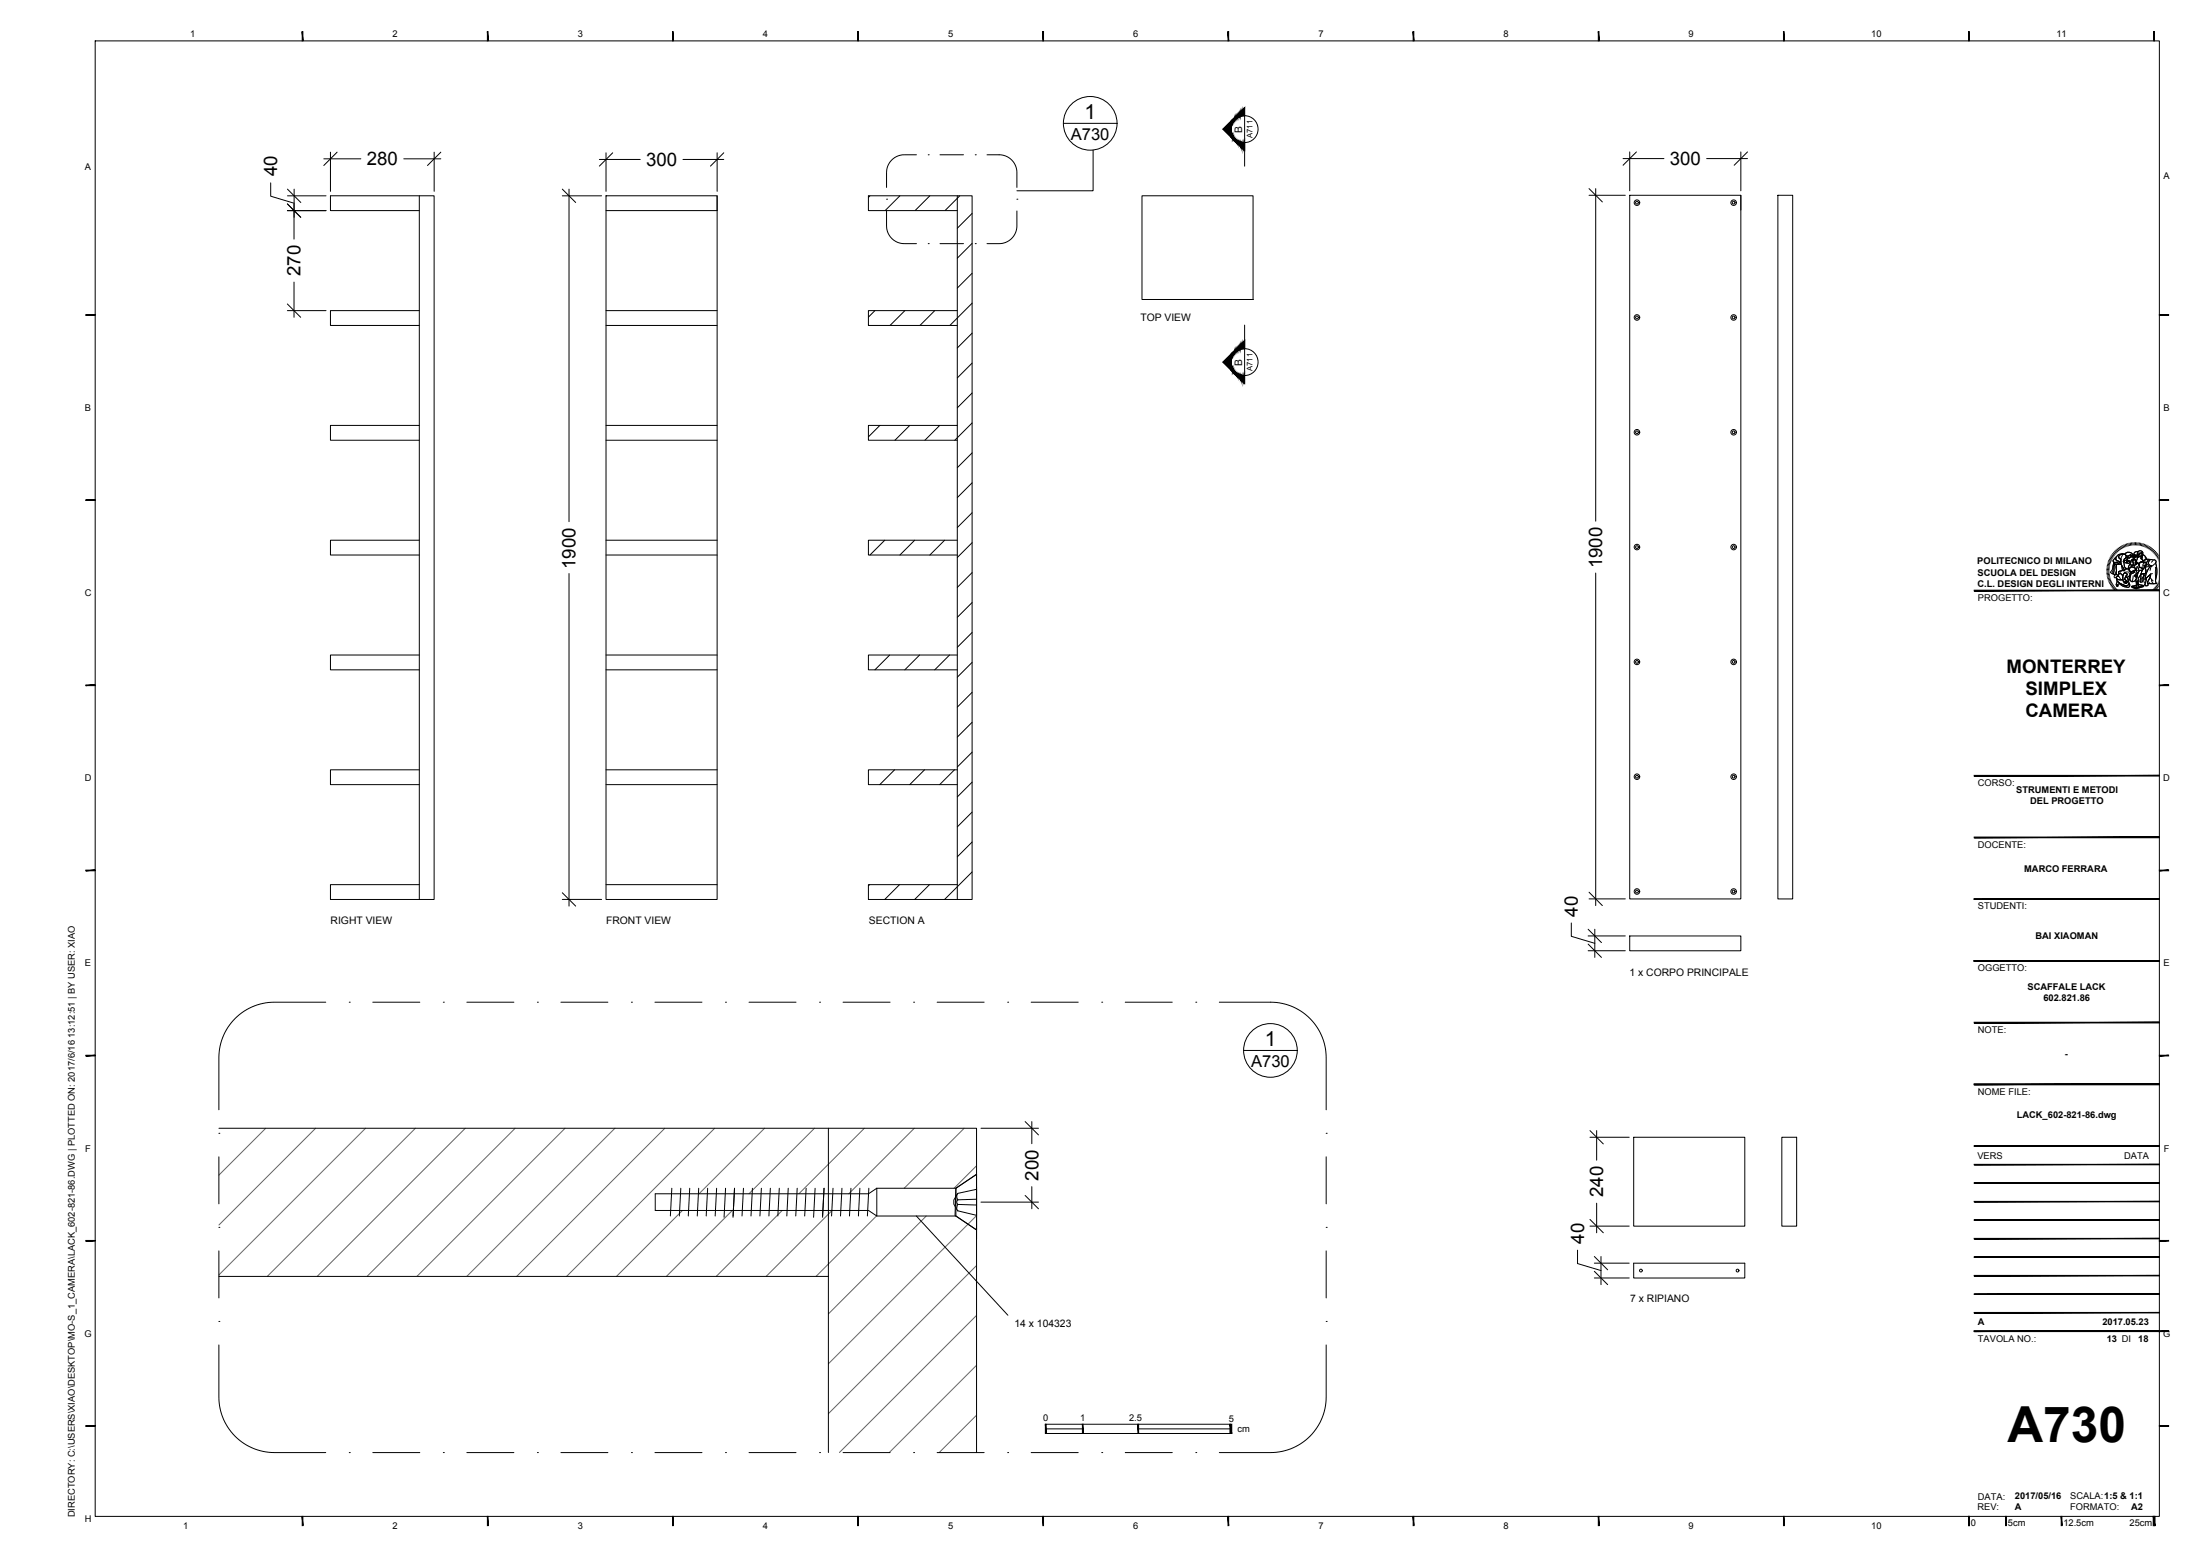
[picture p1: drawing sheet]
<svg xmlns="http://www.w3.org/2000/svg" width="594mm" height="420mm" viewBox="0 0 594 420" stroke-linecap="round" stroke-linejoin="round" font-family="sans-serif">
<!-- layer: A-ELEV-MBE -->
<g fill="none" stroke="#000" stroke-width=".27">
<path d="M113.2 56.9h-24v-4h28v190h-28v-4h24M113.2 52.9v190M163.6 52.9h30.1v190h-30.1zM193.7 52.9v4h-30.1M308.4 52.9h30v28h-30zM440.1 52.7h30v190h-30zM470.1 52.7v4M480.1 52.7h4v190h-4zM113.2 83.9h-24v4h24M163.6 83.9h30.1M163.6 87.9h30.1M113.2 114.9h-24v4h24"/>
<path d="M163.6 114.9h30.1M163.6 118.9h30.1M113.2 145.9h-24v4h24M163.6 145.9h30.1M163.6 149.9h30.1M113.2 176.9h-24v4h24M163.6 176.9h30.1M163.6 180.9h30.1M113.2 207.9h-24v4h24M163.6 207.9h30.1M163.6 211.9h30.1M163.6 238.9h30.1"/>
<path d="M440.1 252.7h30v4h-30zM441.2 307.1h30v24h-30zM481.2 307.1h4v24h-4zM441.2 341.1h30v4h-30z"/>
<circle cx="442" cy="54.7" r=".75"/>
<circle cx="442" cy="54.7" r=".38"/>
<circle cx="468.1" cy="54.7" r=".75"/>
<circle cx="468.1" cy="54.7" r=".38"/>
<circle cx="442" cy="85.7" r=".75"/>
<circle cx="442" cy="85.7" r=".38"/>
<circle cx="468.1" cy="85.7" r=".75"/>
<circle cx="468.1" cy="85.7" r=".38"/>
<circle cx="442" cy="116.7" r=".75"/>
<circle cx="442" cy="116.7" r=".38"/>
<circle cx="468.1" cy="116.7" r=".75"/>
<circle cx="468.1" cy="116.7" r=".38"/>
<circle cx="442" cy="147.7" r=".75"/>
<circle cx="442" cy="147.7" r=".38"/>
<circle cx="468.1" cy="147.7" r=".75"/>
<circle cx="468.1" cy="147.7" r=".38"/>
<circle cx="442" cy="178.7" r=".75"/>
<circle cx="442" cy="178.7" r=".38"/>
<circle cx="468.1" cy="178.7" r=".75"/>
<circle cx="468.1" cy="178.7" r=".38"/>
<circle cx="442" cy="209.7" r=".75"/>
<circle cx="442" cy="209.7" r=".38"/>
<circle cx="468.1" cy="209.7" r=".75"/>
<circle cx="468.1" cy="209.7" r=".38"/>
<circle cx="442" cy="240.7" r=".75"/>
<circle cx="442" cy="240.7" r=".38"/>
<circle cx="468.1" cy="240.7" r=".75"/>
<circle cx="468.1" cy="240.7" r=".38"/>
<circle cx="443.1" cy="343.1" r=".38"/>
<circle cx="469.2" cy="343.1" r=".38"/>
</g>
<!-- layer: A-SECT-MCUT -->
<g fill="none" stroke="#000" stroke-width=".27">
<path d="M234.9 52.9l-.4 .4M243 52.9l-4 4M251.1 52.9l-4 4M258.5 56.9h-24v-4h28v190h-28v-4h24M258.5 52.9v190M259.2 52.9l-4 4M262.5 57.6l-4 4M262.5 65.7l-4 4M262.5 73.8l-4 4M236.3 83.9l-1.8 1.7M244.3 83.9l-4 4M252.4 83.9l-4 4"/>
<path d="M258.5 83.9h-24v4h24M262.5 81.9l-6 6M262.5 90l-4 4M262.5 98l-4 4M237.6 114.9l-3.1 3.1M245.7 114.9l-4 4M253.8 114.9l-4 4M258.5 114.9h-24v4h24M262.5 114.2l-4.7 4.7M262.5 106.1l-4 4M262.5 122.3l-4 4M262.5 130.4l-4 4"/>
<path d="M262.5 138.5l-4 4M238.9 145.9l-4 4M247 145.9l-4 4M255.1 145.9l-4 4M258.5 145.9h-24v4h24M262.5 146.5l-4 4M262.5 154.6l-4 4M240.2 176.9l-4 4M248.3 176.9l-4 4M256.4 176.9l-4 4M258.5 176.9h-24v4h24M262.5 162.7l-4 4"/>
<path d="M262.5 170.8l-4 4M262.5 178.9l-4 4M262.5 186.9l-4 4M262.5 195l-4 4M241.6 207.9l-4 4M249.7 207.9l-4 4M257.7 207.9l-4 4M258.5 207.9h-24v4h24M262.5 203.1l-4 4M262.5 211.2l-4 4M262.5 219.3l-4 4M234.8 238.9l-.3 .3"/>
<path d="M242.9 238.9l-4 4M251 238.9l-4 4M262.5 235.4l-7.4 7.5M262.5 227.4l-4 4M263.7 317.1l-5.6 3.8-.2 7.3 5.8 3.9M263.7 320.4v14.3"/>
</g>
<!-- layer: A-DETL-MCUT -->
<g fill="none" stroke="#636466" stroke-width=".27">
<path d="M71.8 304.7l-12.7 12.6M85.2 304.7l-26.1 26.1M98.7 304.7l-39.6 39.6M112.2 304.7l-40 40M125.6 304.7l-40 40M139.1 304.7l-40 40M152.6 304.7l-40 40M166.1 304.7l-40 40M179.5 304.7l-40 40M193 304.7l-40 40M206.5 304.7l-17.7 17.7M219.9 304.7l-17.7 17.7"/>
<path d="M233.4 304.7l-17.7 17.7M246.9 304.7l-17.7 17.7M260.4 304.7l-16.2 16.2M263.7 314.8l-6.1 6.1M184.3 326.9l-17.8 17.8M197.7 326.9l-17.8 17.8M211.2 326.9l-17.8 17.8M224.7 326.9l-17.8 17.8M236.8 328.2l-16.4 16.5M250.1 328.4l-26.4 26.4M263.7 328.3l-40 40M263.7 341.7l-40 40"/>
<path d="M263.7 355.2l-37 37M263.7 368.7l-23.6 23.5M263.7 382.1l-10.1 10.1"/>
</g>
<path d="M59.1 304.7h204.6v87.5M223.7 304.7v87.5M59.1 344.7h164.6" fill="none" stroke="#000" stroke-width=".27"/>
<!-- layer: A-SECT-MCUT1 -->
<g fill="none" stroke="#000" stroke-width=".27">
<path d="M176.9 322.4h57.6l2.3-1.5v7.5l-2.3-1.5h-57.6zM181.4 320.9l-.4 7.5M183.8 320.9l-.4 7.5M186.3 320.9l-.4 7.5M188.7 320.9l-.4 7.5M191.1 320.9l-.4 7.5M193.5 320.9l-.4 7.5M195.9 320.9l-.4 7.8M198.3 320.9l-.4 7.8M200.8 320.9l-.4 7.5M203.2 320.9l-.4 7.5M205.6 320.9l-.4 7.5"/>
<path d="M208 320.9l-.4 7.5M210.4 320.9l-.4 7.5M212.8 320.9l-.3 7.5M215.3 320.9l-.4 7.5M217.7 320.9l-.4 7.5M220.1 320.9l-.4 7.8M222.5 320.9l-.4 7.8M224.9 320.9l-.3 7.5M227.4 320.9l-.4 7.5M229.8 320.9l-.4 7.5M232.2 320.9l-.4 7.5M234.6 320.9l-.4 7.5"/>
<path d="M236.8 320.9h21.3M236.8 328.4h21.3M258.1 320.9l5.6-3.8v15l-5.6-3.7M258.1 320.9v7.5M258.5 322.4a1.53 1.53 0 0 0 .2 1.6l-.3 .6 .3 .6-.3 .7v.7M258.5 326.8l.2 .1M258.6 322.3l5.1-1.2v7.1l-5.1-1.3-1-1.8v-1.1zM258.7 325.2l5 .2M263.7 323.8l-5 .2"/>
</g>
<!-- layer: G-ANNO-LOGO -->
<g fill="none" stroke="#000" stroke-width=".27">
<path d="M568.9 154.1h.6M568.9 153.8h.7M568.9 153.4l.7 .1M568.9 153.1l.7 .1M569 152.7l.7 .1M569.1 152.4l.6 .1M569.2 152l.6 .2M569.3 151.7l.6 .2M569.4 151.3l.6 .3M569.5 151l.7 .3M569.6 154.5h-.7M569.6 154.8h-.7"/>
<path d="M569.6 155.1l-.7 .1M569.7 155.4l-.7 .2M569.7 150.7l.6 .3M569.7 155.7l-.6 .2M569.8 156.1l-.6 .1M569.9 150.4l.6 .3M569.9 156.4l-.6 .2M570 156.7l-.6 .2M570 150.1l.6 .3M570.1 157l-.6 .3M570.2 149.8l.6 .4M570.3 157.3l-.6 .3"/>
<path d="M570.4 157.6l-.6 .3M570.5 149.5l.5 .4M570.6 157.8l-.6 .4M570.7 149.2l.5 .5M570.8 151.8h.6a.83 .83 0 0 0 1.3-.1l.1 .6-.9 .1a.79 .79 0 0 1-1.2-.5zM570.8 151.8v.4M570.8 158.1l-.6 .4M570.9 148.9l.5 .5M570.9 152.3l-.2 .4-.1 1.4-.4 .7 .4 .2M571 158.4l-.6 .4M571.1 150.7l.3-.2v.3a.81 .81 0 0 0 .9 .8l.3 .1-.1 .2a.74 .74 0 0 1-1.1-.1l-.3 .1a.5 .5 0 0 1-.5-.4 .5 .5 0 0 1 .3-.6zM571.2 148.7l.4 .5"/>
<path d="M571.2 158.6l-.6 .5M571.2 152.3l.4 .1-.2 .6v2.1l-.1 .1a.43 .43 0 0 1-.6-.2 .43 .43 0 0 1 .1-.6l.1-1.4zM571.2 152.3l-.3 .6-.1 1.5-.2 .6 .7 .2M571.4 150.5l-.6 .6a.44 .44 0 0 0-.2 .5 .44 .44 0 0 0 .5 .3h.6a.65 .65 0 0 0 1-.2M571.4 158.9l-.5 .4M571.4 148.4l.5 .6M571.4 155.9h.1a1.22 1.22 0 0 0 1.7 .5M571.5 150.2l.6-.5 1.3-.1a.99 .99 0 0 0-1.2 1l.5 .3v.8l-.5-.1a.75 .75 0 0 1-.8-.8zM571.6 156.3l.1 .5 .7 .7 1.9 .9M571.6 156.2l.6 .3 1-.1 .1 .5 .3 .3v.2l.2-.2 .3 .4-.1-.6 .3 .5-.2-.5 .4 .1-.8-.7 .3-.7 .4 .2 .3 1a.88 .88 0 0 1-.2 1.2 .88 .88 0 0 1-1.2-.2l-1.5-1zM571.6 159.1l-.5 .5M571.6 152.4l1.2-.1 .6 1.2-.1 .5-.3 .1a.6 .6 0 0 0-.8 .7l.1 .1-.4 .5a.56 .56 0 0 1-.5-.9v-1.7z"/>
<path d="M571.6 152.4l-.2 .6 .1 2.1M571.7 148.2l.4 .5M571.7 156.9v.2a.84 .84 0 0 0 0 1.2l.3-.2-.2-.1a.5 .5 0 0 1 .4-.4 .5 .5 0 0 1 .5 .3l.9 .5a1.04 1.04 0 0 0 1.5-.1l-.2-.8M571.7 156.9l1.6 1a1.01 1.01 0 0 0 1.6-.4 .65 .65 0 0 1 .1 1 .65 .65 0 0 1-1 0l-1.3-.6a.45 .45 0 0 0-.5-.3 .45 .45 0 0 0-.3 .5v.2h-.2a.83 .83 0 0 1 0-1.2zM571.8 159.3l-.4 .5M571.9 155.4a.5 .5 0 0 0-.8-.2 .5 .5 0 0 0 .1 .8 .72 .72 0 0 1 .7-.4 .72 .72 0 0 1 .7 .6M572 148l.4 .5M572.1 159.5l-.4 .6M572.1 155l.5-.2 .1 .1a.73 .73 0 0 1 .5 1v.5a1.19 1.19 0 0 1-1.7-.5l.6-.2-.2-.3zM572.2 154.4l1.1-.4 .3 .1 .3-.4 .4-.1 .6 .2 .4 .5a1.02 1.02 0 0 1-.1 1.1 1.02 1.02 0 0 1-1 .4l-.1-.3a.47 .47 0 0 0 .1-.8 .47 .47 0 0 0-.8 .3l-.1 .4-.7-.6a.29 .29 0 0 1-.5 0 .29 .29 0 0 1 .1-.4zM572.3 147.8l.4 .6M572.4 159.7l-.5 .6"/>
<path d="M572.4 149.9l.8-.3a.73 .73 0 0 1 .9 .5 .73 .73 0 0 1-.5 .9l-.2 .6 .1 .3a1.43 1.43 0 0 0 .6 1.5l.2 .2-.4 .1-.2 .4a.39 .39 0 0 1-.4-.2 .39 .39 0 0 1 0-.5l-.5-1.1-.1-1.3a.62 .62 0 0 1-.5-.4 .62 .62 0 0 1 .2-.7zM572.5 154.7l.7 .7M572.5 154.8l-.5 .4 .1 .5M572.6 147.6l.3 .6M572.6 159.9l-.4 .6M572.8 152.3l-2-.1-.3 .5-.1 1.1-.5 .7 .3 .3M572.9 147.4l.3 .6M572.9 152.7l.2 1.3M573.1 149.9l-.3 .8-.1 1.1 .6 1.5a.55 .55 0 0 0 .3 .8l.2-.4 .5-.2a1.05 1.05 0 0 1-.7-1.4 .95 .95 0 0 1 .3-1.3 .83 .83 0 0 0-.1-1.1 .83 .83 0 0 0-1-.1l-.8 .2-.5 .5-.2 .5a.83 .83 0 0 0 1 .8l.3 .1M573.2 147.3l.3 .6M573.3 154l-.3 .1a.61 .61 0 0 0-.9 .7l.2 .1M573.4 149.6a1.01 1.01 0 0 0-1.2 1l.5 .3"/>
<path d="M573.5 147.1l.3 .6M573.6 154.7a.47 .47 0 0 1 .7 .2 .47 .47 0 0 1-.2 .6l-.4 .9 .8 .7-.4-.1 .2 .5-.3-.5v.6l-.2-.4-.2 .2v-.2l-.3-.6v-1.2zM573.6 154.7a.47 .47 0 0 1 .7 .2 .47 .47 0 0 1-.2 .6l-.4 .9 .8 .8-.4-.2 .1 .5-.2-.5v.6l-.2-.4-.2 .2v-.2l-.3-.6-.1-1.1zM573.7 151.5l.7-.3 .3 .2-.4 .2 .2 .4a.61 .61 0 0 1-.8-.5zM573.7 150.9l.9-.3-.1 .5-1.1 .5zM573.7 151.5a.57 .57 0 0 0 .8 .5M573.8 149.7l.7-.6 1.1 .2a.3 .3 0 0 1 .3 .5 .3 .3 0 0 1-.5 0l-.1-.1-.6 .5-.6-.2M573.9 147l.2 .6M574 149.4l1-.3 .7 .4a.23 .23 0 0 1 .2 .3 .23 .23 0 0 1-.3 .1l-.3-.2-.5 .5h-.4l-.6-.5zM574.1 150l.7 .2 .5-.5 .3 .2-.2 .6-.4 .2-.4-.2-.6 .2zM574.2 146.9l.2 .6M574.3 153.6l.6 .2 .4 .6a.77 .77 0 0 1-.3 1.1"/>
<path d="M574.4 151.5h.9l-.3 .1a.37 .37 0 0 1-.3 .5 .37 .37 0 0 1-.4-.4zM574.4 155.9l.3 1a.8 .8 0 0 1 .1 .9 .8 .8 0 0 1-.9 .3M574.4 151.2l.3 .2M574.5 150.9v.2l-1.1 .5M574.5 154.4l-.7 .2M574.5 146.8l.2 .6M574.6 150.6l-.3 .5M574.7 154.1l.7 .5M574.8 151.5a.33 .33 0 0 0-.4 .3 .33 .33 0 0 0 .4 .3 .33 .33 0 0 0 .2-.5l.3-.1-.7 .1M574.8 154.6a.7 .7 0 0 1 .2 .9 .7 .7 0 0 1-1 .2M574.9 153.8l.2-.4a.9 .9 0 0 1 1.2-.1l.3 .3a.26 .26 0 0 1 .1 .4 .26 .26 0 0 1-.4 0l-1 .4 .6 .4 .5-.3 .1-.4a.43 .43 0 0 0 .2-.4 .43 .43 0 0 0-.3-.4l-1-.2-.5 .7-.2-.1v-.5l.5-.8 .2 .2h1.1l.5-.4v-.3l.6 .2 .1 1a.8 .8 0 0 0-.1 1.1l-.3 .5-.4 .1-.2 .6h-.3l.3 .3 .2-.1v.4l.2-.3-.4 1.1a.97 .97 0 0 1-1.4 0l-.4-.4 .3-.6 .2-1.1M574.9 146.7l.1 .6"/>
<path d="M574.9 153.5l.6-.4h.6l.5 .4a.3 .3 0 0 1 .1 .5 .3 .3 0 0 1-.4 0l-.3 .2a.51 .51 0 0 1-.6 .3 .51 .51 0 0 1-.4-.5zM574.9 156.4l.8 .7M575.1 150.5l.1 .1M575.2 150.1l.2 .1M575.2 152.4a1.23 1.23 0 0 0-.5 1.3M575.2 155.8l.1 .9M575.2 146.6l.2 .7M575.3 150.1l-.1 .1M575.3 154.4l.8-.3a.21 .21 0 0 1 .4-.1 .21 .21 0 0 1-.1 .4l-.5 .4-.5-.2zM575.3 155.2l-.2 1-.4 .4M575.5 154.6h-.1M575.6 150.3l.8-.2a.31 .31 0 0 1 .1 .6 .31 .31 0 0 1-.5-.2z"/>
<path d="M575.6 146.6l.1 .6M575.6 149.9l-.2 .6-.4 .2-.4-.2-.6 .2M575.6 151.2l.9-.2 .5 1a.23 .23 0 0 1-.1 .3 .23 .23 0 0 1-.3-.2 .23 .23 0 0 1 .2-.2l-.2-.7a.44 .44 0 0 0-.7-.1 .44 .44 0 0 0 .1 .7l.1 .4a.41 .41 0 0 1-.5 .4 .41 .41 0 0 1-.3-.5zM575.7 158.3l2-.4 1.2 .2-2.1 .6zM575.7 158.3l1.1 .4v.3l-1.1-.4zM576 146.5v.7M576 151.1l.6 .1 .2 .5a.64 .64 0 0 1-.1 .7 .64 .64 0 0 1-.7 .2l-.2-1.2zM576 150.1l.1-.2a.53 .53 0 0 1 .8 .4l-.3 .1M576 154.6h.1M576 155.5l-.3 1.6 1.1-.2M576 149.9h.1a.52 .52 0 0 1 .5 0 .52 .52 0 0 1 .3 .4l-.3 .1-.2-.3h-.4zM576.1 154.2l.2 .1"/>
<path d="M576.1 154.5l.1 .1M576.2 154.3h-.1M576.2 151.3h.1M576.3 151.3l-.2 .1M576.3 146.5v.7M576.4 150.2l-.4-.1-.4 .2 .3 .1a.38 .38 0 0 0 .3 .2 .38 .38 0 0 0 .4-.3l-.2-.2v.2M576.4 155.3l.3 .1 .2-.6 .4-.1-.4 1.3v-.4h-.3zM576.4 152.6v.7M576.5 154.1l-.2 .5a.51 .51 0 0 1-.8-.1M576.5 151.1l.2 .3-.1 .1M576.6 151.3a.43 .43 0 0 0-.6-.2 .43 .43 0 0 0 0 .7 .5 .5 0 0 1-.1 .8 .5 .5 0 0 1-.7-.4l.4-1 .7-.3 .6 .5 .2 .8a.23 .23 0 0 1-.3 .1 .23 .23 0 0 1-.2-.3M576.7 146.5v.7"/>
<path d="M576.7 151.6l-.2 .1M576.7 151.5a.41 .41 0 0 1 0 .5 .41 .41 0 0 1-.6 0l-.1-.1M576.7 152.3l-.2 .3h-.5M576.8 158.7l2.1-.6v.3l-2.1 .6zM576.8 158.7v.3M576.9 150.3h.1l.1 .5-.2 .7M576.9 154.8h.1M576.9 155.5l-.1 .5 .3-.3M577 149.9l.1 .4M577 151.9l-.1-.5a.89 .89 0 0 0 0-1.1l-.3-.4a.46 .46 0 0 1-.4-.6 .46 .46 0 0 1 .7-.3 .28 .28 0 0 1 .4 0 .28 .28 0 0 1-.1 .4v1.1l.2-.1 .1-.4a.41 .41 0 0 0 .3 .3 .41 .41 0 0 0 .4-.1l-.1 .6 .3-.1 .3 .7-1.1 .7M577 146.5v.7M577.1 155.2l-.2 .3v-.2"/>
<path d="M577.1 152.9l-.2 1.4M577.1 152.1l.5 .3M577.1 157l.2-.1 .2 1-.3-.5-.3 .6zM577.2 154.1l-.3 .3v.5M577.3 154.7l-.4 .1-.2 .6h-.3l.3 .3 .2-.1M577.3 153l-.4 .8M577.4 146.6l-.1 .6M577.4 149l.7-.3 .4 .2 .2 .4-.1 .7-.4 .9v-.7l.3-.5a.28 .28 0 0 0-.1-.3 .28 .28 0 0 0-.4 0 .78 .78 0 0 0-.6 1.1h-.2l-.1-.7zM577.4 149h-.5a.62 .62 0 0 0-.6 .7M577.5 150l.2 .3 .5-.1M577.5 148.9l.6-.2 .5 .5v.8l-.4 .9 .2-1.3a.27 .27 0 0 0-.1-.3 .27 .27 0 0 0-.3 .1l-.3 .1-.3 .9-.2 .1-.1-.8zM577.6 152.1l.2-.1a.98 .98 0 0 1 1.2-.2 .63 .63 0 0 1 .8 .4 .63 .63 0 0 1-.5 .8 .88 .88 0 0 1-.8 .5 .88 .88 0 0 1-.7-.5z"/>
<path d="M577.6 149.7l.3 .1M577.7 154l.8-.1-.7 1.6a1.5 1.5 0 0 0-.4 1.5h-.3l-.2 .5-.2-.9zM577.7 154.1l-1 2.6 .2 .8 .4-.6 .2 1.3-.3-.8-.4 1 .1-.9M577.7 149.4h.3a.3 .3 0 0 1 .4 0 .3 .3 0 0 1 .1 .3l-.3 .5a.39 .39 0 0 1-.4 .1 .39 .39 0 0 1-.3-.3zM577.7 150.2h.1M577.7 153.1a.62 .62 0 0 0 0 1l.9-.2 .4-.6M577.7 146.6l-.1 .7M577.8 149.8h-.1M577.8 150.1h.1M578.1 146.7l-.2 .6M578.1 149.9l.2 .1M578.2 149.9v.1"/>
<path d="M578.2 155l.7-.1-.5 1.4 .2 .7-.3 .2-.4-.2zM578.4 150.7l.3 .7M578.4 153.2h.1M578.4 146.7l-.1 .7M578.4 151.6h.1a2.24 2.24 0 0 1 1.8-.5l-.7 .9zM578.5 153.9l-.7 1.6a1.52 1.52 0 0 0-.4 1.5M578.6 153.1l-.3 .1M578.6 149.7l.6 .4 .6 .9-.6 .2a.52 .52 0 0 1-.6 .1 .52 .52 0 0 1-.2-.6zM578.6 149.7l.7 .5 .2 .5M578.6 153.4l-.1 .1M578.8 146.8l-.2 .7M578.9 158.1v.3l-2.1 .6-1.1-.4v-.3l1.1 .4 2.1-.6a6.2 6.2 0 0 0-3.2 .2"/>
<path d="M579.1 146.9l-.2 .7M579.2 152.8l-.1 .4M579.2 153l.3 .1-.1 .7a.69 .69 0 0 1-.3 1.1l-1 .1 .4-1.1zM579.2 151.8l.3 .1 .2 .3M579.2 150.6l.6 .4M579.3 154.9h-.4a.73 .73 0 0 0-.7 .3 .73 .73 0 0 0-.1 .8l-.2 1 .5 .2 .2-.2-.2-.7 .5-1.4M579.3 156.3l-.1 .2 .3 .2M579.4 147.1l-.2 .6M579.5 153.1l-.1 1.2-.2 1a1.88 1.88 0 0 0-.1 2.1l.2 .1M579.6 156l1.1-1-.5 1.6a1.3 1.3 0 0 0-.2 1.4l-.1 .1a.45 .45 0 0 1-.7 0 .45 .45 0 0 1 .1-.7zM579.7 152a1.04 1.04 0 0 1 .6-.9 1.04 1.04 0 0 1 1 .1 .56 .56 0 0 1 .8 .2 .56 .56 0 0 1-.2 .8l-.3 .3a1.09 1.09 0 0 1-1.9-.3M579.7 152.2l-.5 .6a.63 .63 0 0 1-.3 .7 .63 .63 0 0 1-.7-.1l-.2-.2a.78 .78 0 0 1-.1-1.2l.5-.2a.33 .33 0 0 1 .5 .2 .33 .33 0 0 1-.2 .4v.2a.22 .22 0 0 0 .2 .3 .22 .22 0 0 0 .2-.2l.2-.4-.1-.5-.6-.2-.7 .2-.4 .5 .1 .3"/>
<path d="M579.7 153.8l.1 .6M579.8 147.2l-.3 .6M580.1 147.4l-.3 .6M580.2 153l-.9 .1M580.2 157.2l.6 .4M580.4 147.6l-.3 .5M580.4 151a2.63 2.63 0 0 0-2 .6M580.6 159.9l.4 .5M580.6 156l.8 .9M580.6 153a6.7 6.7 0 0 0-1.4 3.4l1.5-1.3 .5-.2M580.7 151.1a.92 .92 0 0 0-.5 1 .92 .92 0 0 0 .9 .7M580.7 151.1l.5 .1a.62 .62 0 0 1 .7 .1 .62 .62 0 0 1 .2 .7l.2 1.1a8.1 8.1 0 0 1-.2 3.7l.3 .8h-2a.45 .45 0 0 1-.6-.3 .45 .45 0 0 1 .3-.6l.6-1.7-1.5 1.4a6 6 0 0 1 1.5-3.4l.4-.2a.93 .93 0 0 1-.9-.7 .93 .93 0 0 1 .5-1z"/>
<path d="M580.7 147.7l-.4 .6M580.8 155l-.6 1.6a1.3 1.3 0 0 0-.2 1.4v.1a.47 .47 0 0 1-.7 0 .47 .47 0 0 1 0-.7l.3-1.4M580.8 159.7l.4 .5M580.9 153l-.3 1M581 156.4l.1 .8 .6 .4M581 147.9l-.4 .6M581.1 159.5l.4 .5M581.3 151.5l-.3 .3M581.3 148.2l-.4 .5M581.3 159.2l.5 .5M581.6 159l.4 .5M581.6 148.4l-.5 .5"/>
<path d="M581.8 158.8l.5 .4M581.8 148.6l-.4 .5M582 158.5l.5 .4M582 153.1l.1 3.4M582.1 148.9l-.5 .4M582.1 152a9.5 9.5 0 0 1 0 5l.3 .6-2.5-.1M582.2 158.3l.5 .4M582.3 149.1l-.5 .5M582.4 158l.5 .4M582.5 157.7l.6 .4M582.5 149.4l-.5 .4M582.7 157.4l.6 .3"/>
<path d="M582.8 149.7l-.6 .4M582.8 157.1l.7 .3M583 150l-.6 .4M583 156.8l.6 .3M583.1 156.5l.6 .3M583.1 150.3l-.5 .3M583.2 156.2l.6 .2M583.3 155.9l.6 .2M583.3 150.6l-.6 .3M583.4 155.6l.6 .1M583.4 155.3l.7 .1M583.5 155h.6"/>
<path d="M583.5 150.9l-.6 .3M583.5 154.6l.7 .1M583.5 154.4h.7M583.6 151.3l-.6 .2M583.8 151.6l-.7 .2M583.9 151.9l-.7 .2M584 152.3l-.7 .1M584 152.6l-.6 .2M584.1 153l-.7 .1M584.1 153.3l-.6 .1M584.2 153.7h-.7M584.2 154l-.7 .1"/>
<path d="M572.9 160.1l-.4 .6M573.2 160.3l-.4 .6M573.5 160.4l-.3 .6M573.8 160.6l-.3 .6M574.1 160.7l-.3 .6M574.4 160.8l-.2 .6M574.7 160.9l-.2 .6M575 161l-.2 .6M575.3 161l-.1 .7M575.6 161.1l-.1 .7M576 161.1l-.1 .7M576.3 161.1l-.1 .7"/>
<path d="M576.6 161.1v.7M576.9 161.1l.1 .7M577.3 161.1v.7M577.6 161.1l.1 .6M577.9 161l.1 .7M578.2 160.9l.2 .7M578.5 160.8l.2 .7M578.8 160.8l.3 .6M579.1 160.6l.3 .7M579.4 160.5l.3 .6M579.7 160.4l.3 .6M580 160.2l.4 .6"/>
<path d="M580.3 160l.4 .6"/>
</g>
<!-- layer: G-ANNO-TTLB -->
<g fill="#fff" stroke="#fff" stroke-width=".27">
<path d="M558.1 159.5l30.8 4.3-5.8-4.3zM558.1 159.5l30.8 4.3h-30.8z"/>
<path d="M583.1 144.9h5.8l-5.8 14.6zM588.9 144.9l-5.8 14.6 5.8 4.3z"/>
</g>
<path d="M558.1 159.5h25v-14.6h5.8v18.9h-30.8z" fill="none" stroke="#fff" stroke-width=".27"/>
<g fill="#000" stroke="#000" stroke-width=".27">
<path d="M81.6 8.5l.2 2.5v-2.5zM81.6 8.5l.2 2.5h-.2z"/>
<path d="M131.6 8.5l.2 2.5v-2.5zM131.6 8.5l.2 2.5h-.2z"/>
<path d="M181.6 8.5l.2 2.5v-2.5zM181.6 8.5l.2 2.5h-.2z"/>
<path d="M231.6 8.5l.2 2.5v-2.5zM231.6 8.5l.2 2.5h-.2z"/>
<path d="M281.6 8.5l.2 2.5v-2.5zM281.6 8.5l.2 2.5h-.2z"/>
<path d="M331.6 8.5l.2 2.5v-2.5zM331.6 8.5l.2 2.5h-.2z"/>
<path d="M381.6 8.5l.2 2.5v-2.5zM381.6 8.5l.2 2.5h-.2z"/>
<path d="M431.6 8.5l.2 2.5v-2.5zM431.6 8.5l.2 2.5h-.2z"/>
<path d="M481.6 8.5l.2 2.5v-2.5zM481.6 8.5l.2 2.5h-.2z"/>
<path d="M531.6 8.5l.2 2.5v-2.5zM531.6 8.5l.2 2.5h-.2z"/>
<path d="M581.6 8.5l.2 2.5v-2.5zM581.6 8.5l.2 2.5h-.2z"/>
<path d="M23.2 85.1h2.5v-.1zM23.2 85h2.5l-2.5 .1z"/>
<path d="M583.1 85.1h2.5v-.1zM583.1 85h2.5l-2.5 .1z"/>
<path d="M23.2 135.1h2.5v-.1zM23.2 135h2.5l-2.5 .1z"/>
<path d="M583.1 135.1h2.5v-.1zM583.1 135h2.5l-2.5 .1z"/>
<path d="M533.1 159.5h50v-.1zM533.1 159.4h50l-50 .1z"/>
<path d="M23.2 185.1h2.5v-.1zM23.2 185h2.5l-2.5 .1z"/>
<path d="M583.1 185.1h2.5v-.1zM583.1 185h2.5l-2.5 .1z"/>
<path d="M533.1 209.6h50v-.2zM533.1 209.4h50l-50 .2z"/>
<path d="M23.2 235.1h2.5v-.1zM23.2 235h2.5l-2.5 .1z"/>
<path d="M533.1 226.2h50v-.2zM533.1 226h50l-50 .2z"/>
<path d="M583.1 235.1h2.5v-.1zM583.1 235h2.5l-2.5 .1z"/>
<path d="M533.1 242.7v.2l50-.2zM533.1 242.9l50-.2v.2z"/>
<path d="M533.1 259.4v.1l50-.1zM533.1 259.5l50-.1v.1z"/>
<path d="M533.1 259.4v.1l50-.1zM533.1 259.5l50-.1v.1z"/>
<path d="M533.1 259.4v.1l50-.1zM533.1 259.5l50-.1v.1z"/>
<path d="M533.1 259.4v.1l50-.1zM533.1 259.5l50-.1v.1z"/>
<path d="M533.1 242.9h50v-.2zM533.1 242.7h50l-50 .2z"/>
<path d="M533.1 276v.2l50-.2zM533.1 276.2l50-.2v.2z"/>
<path d="M23.2 285.1h2.5v-.2zM23.2 284.9h2.5l-2.5 .2z"/>
<path d="M533.1 292.7v.2l50-.2zM533.1 292.9l50-.2v.2z"/>
<path d="M533.1 292.7v.2l50-.2zM533.1 292.9l50-.2v.2z"/>
<path d="M583.1 285.1h2.5v-.2zM583.1 284.9h2.5l-2.5 .2z"/>
<path d="M533.1 319.4h50zM533.1 319.5l50-.1z"/>
<path d="M533.1 314.4h50zM533.1 314.5l50-.1z"/>
<path d="M533.1 309.4v.1l50-.1zM533.1 309.5l50-.1v.1z"/>
<path d="M23.2 335.1h2.5v-.1zM23.2 335h2.5l-2.5 .1z"/>
<path d="M533.1 339.4h50zM533.1 339.5l50-.1z"/>
<path d="M533.1 334.4h50zM533.1 334.5l50-.1z"/>
<path d="M533.1 329.4h50zM533.1 329.5l50-.1z"/>
<path d="M533.1 324.4h50zM533.1 324.5l50-.1z"/>
<path d="M583.1 335.1h2.5v-.1zM583.1 335h2.5l-2.5 .1z"/>
<path d="M533.1 359.4v.2l50-.2zM533.1 359.6l50-.2v.2z"/>
<path d="M533.1 359.4v.2l50-.2zM533.1 359.6l50-.2v.2z"/>
<path d="M533.1 354.4h50zM533.1 354.5l50-.1z"/>
<path d="M533.1 349.4h50zM533.1 349.5l50-.1z"/>
<path d="M533.1 344.4h50zM533.1 344.5l50-.1z"/>
<path d="M583.1 359.6h2.5v-.2zM583.1 359.4h2.5l-2.5 .2z"/>
<path d="M583.1 359.6h2.5v-.2zM583.1 359.4h2.5l-2.5 .2z"/>
<path d="M23.2 385.1h2.5v-.1zM23.2 385h2.5l-2.5 .1z"/>
<path d="M282.3 384.6v2.5h.2zM282.3 384.6h.2v2.5z"/>
<path d="M292.3 384.6l.2 2.5v-2.5zM292.3 384.6l.2 2.5h-.2z"/>
<path d="M307.3 384.6l.2 2.5v-2.5zM307.3 384.6l.2 2.5h-.2z"/>
<path d="M332.1 384.6l.5 2.5v-2.5zM332.1 384.6l.5 2.5h-.5z"/>
<path d="M583.1 385.1h2.5v-.1zM583.1 385h2.5l-2.5 .1z"/>
<path d="M81.6 409.5l.2 2.5v-2.5zM81.6 409.5l.2 2.5h-.2z"/>
<path d="M131.6 409.5l.2 2.5v-2.5zM131.6 409.5l.2 2.5h-.2z"/>
<path d="M181.6 409.5l.2 2.5v-2.5zM181.6 409.5l.2 2.5h-.2z"/>
<path d="M231.6 409.5l.2 2.5v-2.5zM231.6 409.5l.2 2.5h-.2z"/>
<path d="M281.6 409.5l.2 2.5v-2.5zM281.6 409.5l.2 2.5h-.2z"/>
<path d="M331.6 409.5l.2 2.5v-2.5zM331.6 409.5l.2 2.5h-.2z"/>
<path d="M381.6 409.5l.2 2.5v-2.5zM381.6 409.5l.2 2.5h-.2z"/>
<path d="M431.6 409.5l.2 2.5v-2.5zM431.6 409.5l.2 2.5h-.2z"/>
<path d="M481.6 409.5l.2 2.5v-2.5zM481.6 409.5l.2 2.5h-.2z"/>
<path d="M531.6 409.5v2.5h.2zM531.6 409.5h.2v2.5z"/>
<path d="M531.6 409.5l.2 2.5v-2.5zM531.6 409.5l.2 2.5h-.2z"/>
<path d="M541.6 409.5l.2 2.5v-2.5zM541.6 409.5l.2 2.5h-.2z"/>
<path d="M556.6 409.5l.2 2.5v-2.5zM556.6 409.5l.2 2.5h-.2z"/>
<path d="M581.6 409.5l.2 2.5v-2.5zM581.6 409.5l.2 2.5h-.2z"/>
<path d="M581.4 409.5l.5 2.5v-2.5zM581.4 409.5l.5 2.5h-.5z"/>
</g>
<path d="M25.7 11h557.4v398.5h-557.4z" fill="none" stroke="#000" stroke-width=".27"/>
<!-- layer: A-ANNO-SYMB -->
<g fill="none" stroke="#000" stroke-width=".27">
<path d="M287.2 33.3h14.4M330.2 34.9l5.9-5.8v11.6zM336.1 38.5v6.4M239.4 53.8h.1M239.4 57v4a4.8 4.8 0 0 0 4.8 4.8h3.3M247.5 41.8h-3.3a4.8 4.8 0 0 0-4.8 4.8v4M250.7 41.8h.1M253.8 41.8h6.4M263.4 41.8h.1M266.5 41.8h3.3a4.8 4.8 0 0 1 4.8 4.8v4M274.6 57v4a4.8 4.8 0 0 1-4.8 4.8h-3.3M274.6 53.8h.1"/>
<path d="M295.2 40.5v11h-20.6M250.7 65.8h.1M253.8 65.8h6.4M263.4 65.8h.1M330.2 97.8l5.9-5.8v11.6zM336.1 87.8v6.4M88 270.6h-13.9a15 15 0 0 0-15 15v14.1M94.3 270.6h.1M100.7 270.6h12.7M119.7 270.6h.1M126.1 270.6h12.7M145.1 270.6h.1"/>
<path d="M151.5 270.6h12.7M170.5 270.6h.1M176.9 270.6h12.7M195.9 270.6h.1M202.3 270.6h12.7M221.3 270.6h.1M227.7 270.6h12.7M246.7 270.6h.1M253.1 270.6h12.7M272.1 270.6h.1M278.5 270.6h12.7M297.5 270.6h.1"/>
<path d="M303.9 270.6h12.7M322.9 270.6h.1M329.3 270.6h13.8a15 15 0 0 1 15 15v14.1M335.8 283.6h14.5M59.1 306h.1M59.1 312.4v12.7M358.1 306h.1M358.1 312.4v12.7M59.1 331.4h.1M59.1 337.8v12.7M247.4 328.4l24.8 26.7M358.1 331.4h.1"/>
<path d="M358.1 337.8v12.7M59.1 356.8h.1M358.1 356.8h.1M59.1 363.2v14a15 15 0 0 0 15 15h13.9M358.1 363.2v14a15 15 0 0 1-15 15h-13.8M94.3 392.2h.1M100.7 392.2h12.7M119.7 392.2h.1M126.1 392.2h12.7M145.1 392.2h.1M151.5 392.2h12.7M170.5 392.2h.1"/>
<path d="M176.9 392.2h12.7M195.9 392.2h.1M202.3 392.2h12.7M221.3 392.2h.1M227.7 392.2h12.7M246.7 392.2h.1M253.1 392.2h12.7M272.1 392.2h.1M278.5 392.2h12.7M282.4 384.6h50v2.5h-50zM282.4 385.8h10M297.5 392.2h.1"/>
<path d="M303.9 392.2h12.7M307.4 385.8h25M322.9 392.2h.1"/>
<circle cx="294.4" cy="33.3" r="7.2"/>
<circle cx="336.1" cy="34.9" r="3.6"/>
<circle cx="336.1" cy="97.8" r="3.6"/>
<circle cx="343.1" cy="283.6" r="7.2"/>
</g>
<!-- layer: A-ANNO-DIMS -->
<g fill="none" stroke="#000" stroke-width=".27">
<path d="M73.1 49.4v3.6l6.3 1.9M77.6 56.9h10.4M77.6 52.9h10.4M79.4 55.1v9.5M79.4 51.1v7.6M87.4 42.9h10M89.2 41.1v10.6M109 42.9h10M117.2 41.1v10.6M151.8 52.9h10.7M153.7 51.1v89.8M161.8 43.1h11.1"/>
<path d="M163.6 41.3v10.4M184.4 43.1h11M193.7 41.3v10.4M429.1 52.7h9.8M430.9 50.9v89.8M438.3 42.8h11M440.1 41v10.5M460.9 42.8h11M470.1 41v10.5M79.4 76.2v9.5M77.6 83.9h10.4M153.7 154.9v89.8"/>
<path d="M430.9 154.7v89.8M151.8 242.9h10.7M424.3 249.2v3.6l6.4 1.9M428.9 252.7h10M428.9 256.7h10M429.1 242.7h9.8M430.7 250.9v7.6M264.9 304.7h15.5M278.6 302.9v5.9M429.4 307.1h10.5M431.2 305.3v8M264.9 324.6h15.5"/>
<path d="M278.6 320.4v6M426 337.6v3.6l6.3 1.9M429.4 331.1h10.5M431.2 324.9v8M432.3 339.3v7.6M430.5 341.1h9.4M430.5 345.1h9.4"/>
</g>
<!-- layer: 0 -->
<g fill="none" stroke="#000" stroke-width=".27">
<path d="M77.6 55.1l3.6 3.6M77.6 51.1l3.6 3.6M91 41.1l-3.6 3.6M119 41.1l-3.6 3.6M151.8 51.1l3.7 3.6M165.5 41.3l-3.7 3.6M195.4 41.3l-3.5 3.6M429.1 50.9l3.6 3.6M441.9 41l-3.6 3.6M471.9 41l-3.6 3.6M77.6 82.1l3.6 3.6M151.8 241.1l3.7 3.6"/>
<path d="M428.9 250.9l3.6 3.6M428.9 254.9l3.6 3.6M429.1 240.9l3.6 3.6M276.8 302.9l3.6 3.6M429.4 305.3l3.6 3.6M276.8 322.8l3.6 3.6M429.4 329.3l3.6 3.6M430.5 339.3l3.6 3.6M430.5 343.3l3.6 3.6"/>
</g>
<!-- layer: A-ANNO-DIMS -->
<g fill="#fff" stroke="#fff" stroke-width=".27">
<path d="M98.9 40.7v4.4l8.7-4.4zM98.9 45.1l8.7-4.4v4.4z"/>
<path d="M151.5 142.3v11.1h4.3zM151.5 142.3h4.3v11.1z"/>
<path d="M174.3 40.9v4.4l8.7-4.4zM174.3 45.3l8.7-4.4v4.4z"/>
<path d="M70.9 41.9v6h4.4zM70.9 41.9h4.4v6z"/>
<path d="M77.2 66v8.7h4.4zM77.2 66h4.4v8.7z"/>
<path d="M422.1 241.8v6h4.4zM422.1 241.8h4.4v6z"/>
<path d="M428.9 314.7v8.8h4.5zM428.9 314.7h4.5v8.8z"/>
<path d="M423.8 330.1v6h4.4zM423.8 330.1h4.4v6z"/>
<path d="M450.8 40.6v4.4l8.6-4.4zM450.8 45l8.6-4.4v4.4z"/>
<path d="M428.7 142.2v11.1h4.4zM428.7 142.2h4.4v11.1z"/>
<path d="M276.4 310.3v8.7h4.4zM276.4 310.3h4.4v8.7z"/>
</g>
<!-- layer: A-ANNO-SYMB -->
<g fill="#000" stroke="#000" stroke-width=".27">
<path d="M330.2 34.9l2.3-2.2v4.4zM330.2 97.8l2.3-2.2v4.4z"/>
<path d="M332.5 32.6v2.3zM332.5 32.6v2.3z"/>
<path d="M332.5 34.9v2.2zM332.5 35.3v1.8z"/>
<path d="M332.5 32.6v1.9zM332.6 32.6l-.1 1.9z"/>
<path d="M332.5 35.3v1.8zM332.6 35.6v1.6z"/>
<path d="M332.6 32.6v1.5zM332.7 32.5l-.1 1.6z"/>
<path d="M332.6 35.6v1.6zM332.7 36v1.3z"/>
<path d="M332.7 32.5v1.3l.1-1.5zM332.8 32.3l-.1 1.5z"/>
<path d="M332.7 36v1.3l.1-1zM332.8 36.3v1.1l-.1-.1z"/>
<path d="M333 32.2l-.2 .1v1.1zM333 32.2l-.2 1.2z"/>
<path d="M332.8 36.3v1.1l.2-.7zM333 36.7v.9l-.2-.2z"/>
<path d="M333 32.2v.9l.2-1.1zM333.2 32v.7l-.2 .4z"/>
<path d="M333 36.7v.9l.2-.6zM333.2 37v.8l-.2-.2z"/>
<path d="M333.2 32v.7l.2-1zM333.4 31.7v.8l-.2 .2z"/>
<path d="M333.2 37v.8l.2-.5zM333.4 37.3v.7l-.2-.2z"/>
<path d="M333.7 31.5l-.3 .2v.8zM333.7 31.5v.7l-.3 .3z"/>
<path d="M333.4 37.3v.7l.3-.4zM333.7 37.6v.7l-.3-.3z"/>
<path d="M333.7 31.5v.7l.3-1zM334 31.2v.7l-.3 .3z"/>
<path d="M333.7 37.6v.7l.3-.5zM334 37.8v.8l-.3-.3z"/>
<path d="M334 31.2v.7l.3-1zM334.3 30.9v.8l-.3 .2z"/>
<path d="M334 37.8v.8l.3-.6zM334.3 38v.9l-.3-.3z"/>
<path d="M334.3 30.9v.8l.3-1.2zM334.6 30.5v1.1l-.3 .1z"/>
<path d="M334.3 38v.9l.3-.7zM334.6 38.2v1l-.3-.3z"/>
<path d="M334.6 30.5v1.1l.4-1.4zM335 30.2v1.2l-.4 .2z"/>
<path d="M334.6 38.2v1l.4-.9zM335 38.3v1.3l-.4-.4z"/>
<path d="M335 30.2v1.2l.3-1.6zM335.3 29.8v1.5l-.3 .1z"/>
<path d="M335 38.3v1.3l.3-1.2zM335.3 38.4v1.5l-.3-.3z"/>
<path d="M335.3 29.8v1.5l.4-1.9zM335.7 29.4v1.9h-.4z"/>
<path d="M335.3 38.4v1.5l.4-1.4zM335.7 38.5v1.8l-.4-.4z"/>
<path d="M335.7 29.4v1.9l.4-2.2zM336.1 29.1v2.2h-.4z"/>
<path d="M335.7 38.5v1.8l.4-1.8zM336.1 38.5v2.2l-.4-.4z"/>
<path d="M332.5 95.6v2.2zM332.5 95.5v2.3z"/>
<path d="M332.5 97.8v2.2zM332.5 98.2v1.8z"/>
<path d="M332.6 95.5l-.1 1.9zM332.6 95.5l-.1 1.9z"/>
<path d="M332.5 98.2v1.8zM332.6 98.5v1.6z"/>
<path d="M332.6 95.5v1.5zM332.7 95.4l-.1 1.6z"/>
<path d="M332.6 98.5v1.6zM332.7 98.9v1.3z"/>
<path d="M332.7 95.4v1.3l.1-1.4zM332.8 95.3l-.1 1.4z"/>
<path d="M332.7 98.9v1.3l.1-.9zM332.8 99.3v1l-.1-.1z"/>
<path d="M333 95.1l-.2 .2v1zM333 95.1l-.2 1.2z"/>
<path d="M332.8 99.3v1l.2-.7zM333 99.6v.9l-.2-.2z"/>
<path d="M333 95.1v.9l.2-1.1zM333.2 94.9v.8l-.2 .3z"/>
<path d="M333 99.6v.9l.2-.6zM333.2 99.9v.8l-.2-.2z"/>
<path d="M333.2 94.9v.8l.2-1.1zM333.4 94.6v.8l-.2 .3z"/>
<path d="M333.2 99.9v.8l.2-.5zM333.4 100.2v.7l-.2-.2z"/>
<path d="M333.7 94.4l-.3 .2v.8zM333.7 94.4v.7l-.3 .3z"/>
<path d="M333.7 94.4v.7l.3-1zM334 94.1v.8l-.3 .2z"/>
<path d="M334 94.1v.8l.3-1.1zM334.3 93.8v.9l-.3 .2z"/>
<path d="M334.3 93.8v.9l.3-1.3zM334.6 93.4v1.1l-.3 .2z"/>
<path d="M334.6 93.4v1.1l.4-1.4zM335 93.1v1.2l-.4 .2z"/>
<path d="M335 93.1v1.2l.3-1.6zM335.3 92.7v1.5l-.3 .1z"/>
<path d="M335.3 92.7v1.5l.4-1.9zM335.7 92.3v1.9h-.4z"/>
<path d="M335.7 92.3v1.9l.4-2.2zM336.1 92v2.2h-.4z"/>
<path d="M333.4 100.2v.7l.3-.4zM333.7 100.5v.7l-.3-.3z"/>
<path d="M333.7 100.5v.7l.3-.5zM334 100.7v.8l-.3-.3z"/>
<path d="M334 100.7v.8l.3-.6zM334.3 100.9v.9l-.3-.3z"/>
<path d="M334.3 100.9v.9l.3-.7zM334.6 101.1v1l-.3-.3z"/>
<path d="M334.6 101.1v1l.4-.9zM335 101.2v1.3l-.4-.4z"/>
<path d="M335 101.2v1.3l.3-1.2zM335.3 101.3v1.6l-.3-.4z"/>
<path d="M335.3 101.3v1.6l.4-1.5zM335.7 101.4v1.8l-.4-.3z"/>
<path d="M335.7 101.4v1.8l.4-1.8zM336.1 101.4v2.2l-.4-.4z"/>
</g>
<text font-size="13.4" x="542.1" y="389.3">A730</text>
<g font-size="5.6">
<text x="292.8" y="32">1</text>
<text x="341.5" y="282.4">1</text>
</g>
<g font-size="5">
<text x="74.9" y="47.6" transform="rotate(-90 74.9 47.6)">40</text>
<text x="99.1" y="44.7">280</text>
<text x="174.5" y="44.8">300</text>
<text x="450.9" y="44.6">300</text>
<text x="81.2" y="74.5" transform="rotate(-90 81.2 74.5)">270</text>
<text x="155.4" y="153.6" transform="rotate(-90 155.4 153.6)">1900</text>
<text x="432.7" y="153.5" transform="rotate(-90 432.7 153.5)">1900</text>
<text x="541.9" y="181.6">MONTERREY</text>
<text x="547" y="187.6">SIMPLEX</text>
<text x="547" y="193.7">CAMERA</text>
<text x="426.1" y="247.5" transform="rotate(-90 426.1 247.5)">40</text>
<text x="280.4" y="318.8" transform="rotate(-90 280.4 318.8)">200</text>
<text x="432.9" y="323.2" transform="rotate(-90 432.9 323.2)">240</text>
<text x="427.8" y="335.8" transform="rotate(-90 427.8 335.8)">40</text>
</g>
<g font-size="4.5">
<text x="289.2" y="37.7">A730</text>
<text x="337.8" y="288">A730</text>
</g>
<g font-size="2.8">
<text x="335.5" y="35.8" transform="rotate(-90 335.5 35.8)">B</text>
<text x="307.9" y="86.7">TOP VIEW</text>
<text x="335.5" y="98.7" transform="rotate(-90 335.5 98.7)">B</text>
<text x="89.3" y="249.6">RIGHT VIEW</text>
<text x="163.7" y="249.6">FRONT VIEW</text>
<text x="234.6" y="249.6">SECTION A</text>
<text x="440" y="263.5">1 x CORPO PRINCIPALE</text>
<text x="440.2" y="351.7">7 x RIPIANO</text>
<text x="273.9" y="358.3">14 x 104323</text>
</g>
<g font-size="2.5">
<text x="51.3" y="9.9">1</text>
<text x="106" y="9.9">2</text>
<text x="156" y="9.9">3</text>
<text x="206" y="9.9">4</text>
<text x="256" y="9.9">5</text>
<text x="306" y="9.9">6</text>
<text x="356" y="9.9">7</text>
<text x="406" y="9.9">8</text>
<text x="456" y="9.9">9</text>
<text x="505.3" y="9.9">10</text>
<text x="555.3" y="9.9">11</text>
<text x="23" y="46">A</text>
<text x="584.2" y="48.2">A</text>
<text x="23" y="110.9">B</text>
<text x="584.2" y="110.9">B</text>
<text x="533.9" y="152.4">POLITECNICO DI MILANO</text>
<text x="534" y="155.4">SCUOLA DEL DESIGN</text>
<text x="22.9" y="160.9">C</text>
<text x="534" y="158.4">C.L. DESIGN DEGLI INTERNI</text>
<text x="584.2" y="160.9">C</text>
<text x="534.1" y="162.2">PROGETTO:</text>
<text x="22.9" y="210.9">D</text>
<text x="534.1" y="212.2">CORSO:</text>
<text x="544.5" y="214.1">STRUMENTI E METODI</text>
<text x="584.2" y="210.9">D</text>
<text x="548.2" y="217.2">DEL PROGETTO</text>
<text x="534.1" y="228.9">DOCENTE:</text>
<text x="546.6" y="235.4">MARCO FERRARA</text>
<text x="534.1" y="245.6">STUDENTI:</text>
<text x="549.7" y="253.5">BAI XIAOMAN</text>
<text x="23" y="260.9">E</text>
<text x="534.1" y="262.2">OGGETTO:</text>
<text x="584.2" y="260.9">E</text>
<text x="547.5" y="267.2">SCAFFALE LACK</text>
<text x="551.8" y="270.2">602.821.86</text>
<text x="534.1" y="278.9">NOTE:</text>
<text x="557.6" y="285.4">-</text>
<text x="534.1" y="295.6">NOME FILE:</text>
<text x="544.6" y="301.8">LACK_602-821-86.dwg</text>
<text x="23" y="310.9">F</text>
<text x="584.3" y="310.9">F</text>
<text x="534" y="312.9">VERS</text>
<text x="573.6" y="312.9">DATA</text>
<text x="534.1" y="357.9">A</text>
<text x="567.7" y="357.9">2017.05.23</text>
<text x="22.8" y="360.9">G</text>
<text x="534.1" y="362.4">TAVOLA NO.:</text>
<text x="568.9" y="362.4">13 DI</text>
<text x="577.4" y="362.4">18</text>
<text x="584.1" y="360.9">G</text>
<text x="281.7" y="383.8">0</text>
<text x="291.7" y="383.8">1</text>
<text x="304.9" y="383.8">2.5</text>
<text x="331.9" y="383.9">5</text>
<text x="334.2" y="386.7">cm</text>
<text x="534" y="407.8">REV:</text>
<text x="534.1" y="404.9">DATA:</text>
<text x="544.1" y="407.9">A</text>
<text x="544.1" y="404.8">2017/05/16</text>
<text x="559" y="404.9">SCALA:1:5 &amp; 1:1</text>
<text x="559" y="407.9">FORMATO:</text>
<text x="575.5" y="407.9">A2</text>
<text x="20.2" y="409.7" transform="rotate(-90 20.2 409.7)">DIRECTORY: C:\USERS\XIAO\DESKTOP\MO-S_1_CAMERA\LACK_602-821-86.DWG | PLOTTED ON: 2017/6/16 13:12:51 | BY USER: XIAO</text>
<text x="22.9" y="410.9">H</text>
<text x="49.5" y="412.8">1</text>
<text x="106" y="412.8">2</text>
<text x="156" y="412.8">3</text>
<text x="206" y="412.8">4</text>
<text x="256" y="412.8">5</text>
<text x="306" y="412.8">6</text>
<text x="356" y="412.8">7</text>
<text x="406" y="412.8">8</text>
<text x="456" y="412.8">9</text>
<text x="505.3" y="412.8">10</text>
<text x="532.2" y="412">0</text>
<text x="542.2" y="412">5cm</text>
<text x="557.2" y="412">12.5cm</text>
<text x="575" y="412">25cm</text>
</g>
<g font-size="2.1">
<text x="338.2" y="37.3" transform="rotate(-90 338.2 37.3)">A711</text>
<text x="338.2" y="100.2" transform="rotate(-90 338.2 100.2)">A711</text>
</g>
</svg>
